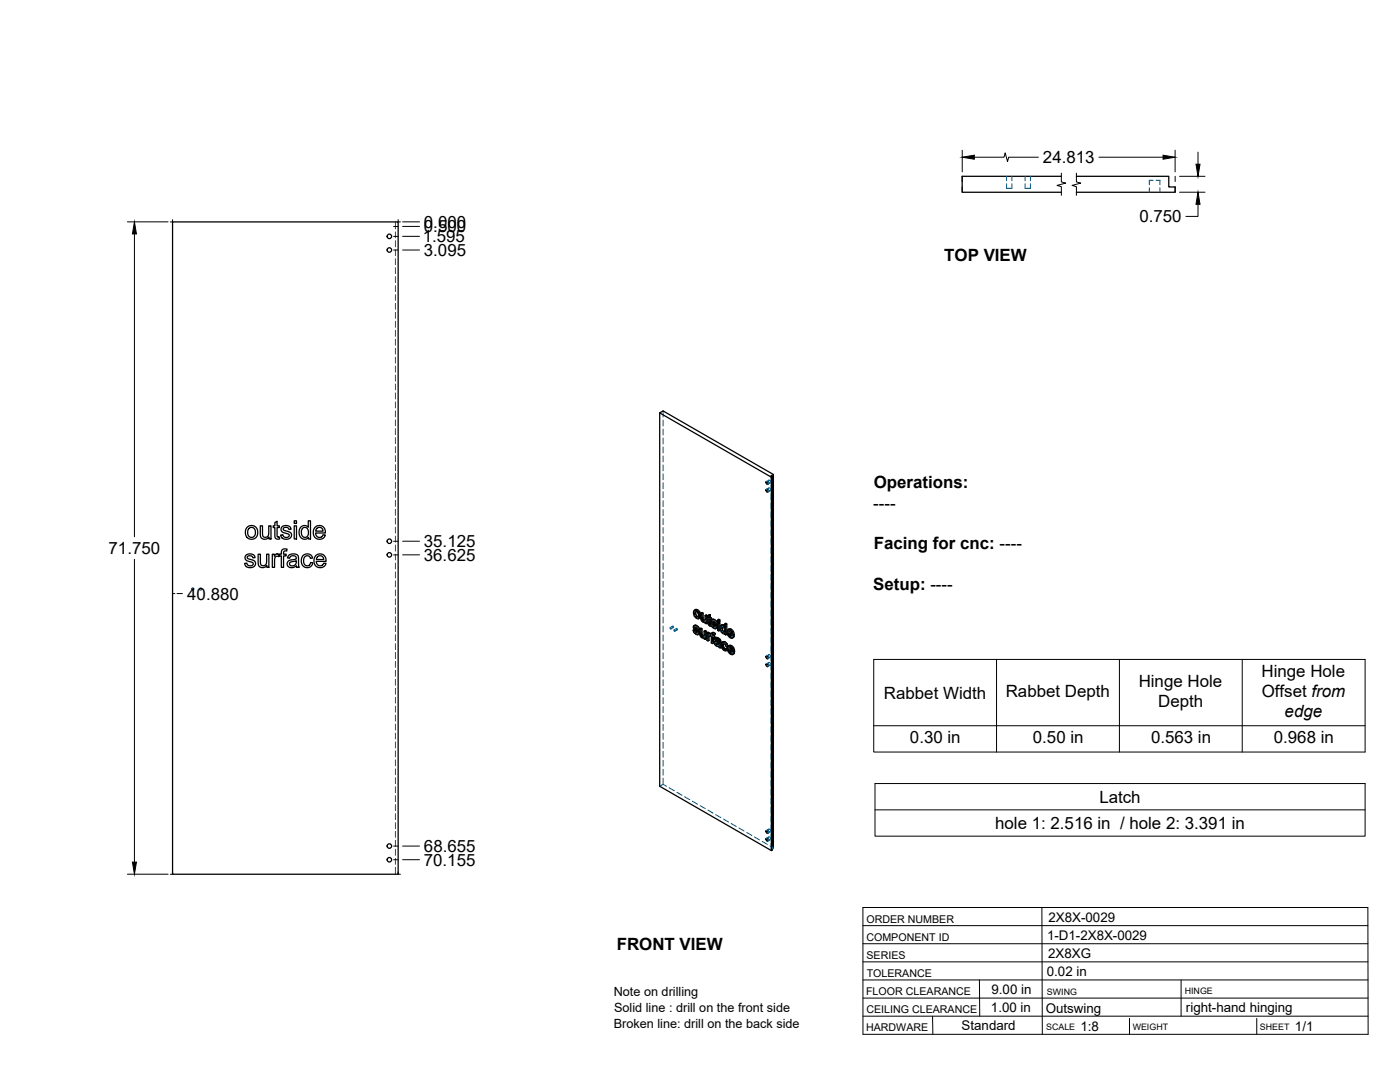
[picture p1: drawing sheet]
<svg xmlns="http://www.w3.org/2000/svg" width="559mm" height="432mm" viewBox="0 0 559 432" stroke-linecap="round" stroke-linejoin="round" font-family="sans-serif">
<!-- layer: Hidden -->
<g fill="none" stroke="#00557f" stroke-width=".4">
<path d="M401.8 73.3v1.8h2.1v-1.8M401.8 70.4v1.8M403.9 70.4v1.8M409.2 73.3v1.8h2.1v-1.8M409.2 70.4v1.8M411.3 70.4v1.8M458.7 74.9v1.8M460.2 71.9h-1.5v1.8M461.5 71.9h1.5v1.8M463 74.9v1.8M157.8 88.6v2.7M157.8 92.5v2.4"/>
<path d="M157.8 96.1v2.4M157.8 99.7v2.3M157.8 103.3v2.3M157.8 106.8v2.4M157.8 110.4v2.4M157.8 114v2.3M157.8 117.5v2.4M157.8 121.1v2.4M157.8 124.7v2.4M157.8 128.2v2.4M157.8 131.8v2.4M157.8 135.4v2.4"/>
<path d="M157.8 139v2.3M157.8 142.5v2.4M157.8 146.1v2.4M157.8 149.7v2.4M157.8 153.2v2.4M157.8 156.8v2.4M157.8 160.4v2.4M157.8 164v2.3M157.8 167.5v2.4M157.8 171.1v2.4M157.8 174.7v2.4M157.8 178.2v2.4"/>
<path d="M264.7 164v2.5M264.7 167.7v2.3M264.7 171.2v2.4M264.7 174.8v2.4M264.7 178.4v2.4M157.8 181.8v2.4M157.8 185.4v2.4M157.8 189v2.3M157.8 192.5v2.4M157.8 196.1v2.4M157.8 199.7v2.4M264.7 181.9v2.4"/>
<path d="M264.7 185.5v2.4M264.7 189.1v2.4M264.7 192.7v2.4M264.7 196.2v2.4M264.7 199.8v2.4M306.8 194.8a.53 .53 0 0 1 .7 .3 .53 .53 0 0 1-.4 .7zM306.8 191.7a.58 .58 0 0 1 .7 .3 .58 .58 0 0 1-.3 .7l-.4-.5zM306.8 194.7l-1 .6M306.8 191.6l-1 .6M307.5 195.8l-1 .6M307.5 192.7l-1 .6M307.8 189.9v2.4"/>
<path d="M307.8 193.5v2.4M307.8 197.1v2.4M157.8 203.2v2.4M157.8 206.8v2.4M157.8 210.4v2.4M157.8 214v2.3M157.8 217.5v2.4M264.7 203.4v2.4M264.7 206.9v2.4M264.7 210.5v2.4M264.7 214.1v2.4M264.7 217.7v2.3"/>
<path d="M307.8 200.7v2.4M307.8 204.2v2.4M307.8 207.8v2.4M307.8 211.4v2.4M307.8 215v2.3M307.8 218.5v2.4M157.8 221.1v2.4M157.8 224.7v2.4M157.8 228.2v2.4M157.8 231.8v2.4M157.8 235.4v2.4M157.8 239v2.3"/>
<path d="M264.7 221.2v2.4M264.7 224.8v2.4M264.7 228.4v2.4M264.7 232v2.3M264.7 235.5v2.4M264.7 239.1v2.4M307.8 222.1v2.4M307.8 225.7v2.3M307.8 229.3v2.3M307.8 232.8v2.4M307.8 236.4v2.4M307.8 240v2.3"/>
<path d="M157.8 242.5v2.4M157.8 246.1v2.4M157.8 249.7v2.4M157.8 253.3v2.3M157.8 256.8v2.4M264.7 242.7v2.3M264.7 246.3v2.3M264.7 249.8v2.4M264.7 253.4v2.4M264.7 257v2.3M268.5 249.9l-1 .6M268.8 250.4l-1 .6"/>
<path d="M270.1 250.8l-1.1 .6M270.4 251.3l-1 .6M277.1 251.2l.4 1M277.2 250l-.5 .2M277.3 249.6l-.5 .3M277.3 244.2l-.5 .3M277.3 251.3l.3 .3M277.3 250.4l-.5 .3M277.4 249.5l-.2 .6 .2 .6 1.2 1.1a.35 .35 0 0 1 .3 .5 .35 .35 0 0 1-.5 .2M277.5 252.2l.7 .7 .8 .1M277.5 252.2l-.5 .2M277.5 251.4l-.1 .1"/>
<path d="M277.6 250.9l-.5 .2M277.6 245.6l.7 .8 1.1 .2M277.6 245.6l-.5 .3M277.6 250.2h-.1M277.6 250.3l.1-.3h.3l1.2 1.1M277.7 243.2l-.4 .9 .3 1.5M277.7 250l-.5 .3M277.9 243.8l-.1 .2M277.9 243.8l.7 .1 .6 .9v1.1l-.5 .3M277.9 243.8l-.4 .2M278.2 250.1l-.5 .3M278.2 252.9l-.4 .2"/>
<path d="M278.2 251l.4 .3M278.3 252.8l.4-.3-.5 .3M278.5 243.8l-.5 .3M278.5 246.5l-.5 .3M278.6 250.5l-.5 .2M278.7 251.9l-.5 .3M278.7 250.9l-.4 .3M278.8 253l-.5 .3M278.8 252.3l-.4 .3M279 246.1l-.4 .3M279 244.4l-.4 .2M279.1 246.7l-.4 .3"/>
<path d="M279.2 245.4l-.4 .2M279.8 250.7l.2 3 .8 .6 .7-.1v.5l.4 .2M279.8 253l-.4 .3M280 253.5l-.5 .2M280.2 244.4l.2 2.8 .7 .8h.8v.4l.4 .3M280.2 246.8l-.4 .3M280.2 253.9l-.4 .3M280.4 247.2l-.5 .3M280.6 247.7l-.4 .2M280.7 254.3l-.5 .2M281.1 248l-.5 .3M281.1 254l-.2 .1"/>
<path d="M281.3 253.9l-.5 .3M281.3 254.3l-.2 .2M281.4 253.8l-.5 .2M281.5 251.6l-.1 2-.5 .4M281.5 254.7l-.4 .2M281.5 254.2l-.4 .3M281.5 247.7l-.2 .2M281.7 247.7l-.5 .2M281.8 247.5l-.5 .3M281.9 245.4l-.1 2-.4 .3M281.9 248.4l-.4 .3M281.9 248l-.4 .2 .2-.1"/>
<path d="M282.3 246.2v.4l.5-.3M282.6 252.3v3l.4 .2M282.6 255.3l-.5 .2M282.8 245.9l-.2 .1M283 253l-.5 .2M283.1 245.3v.8l-.3-.2v.4l.3 .2v2.4l.9 .7-.2-.5M283.1 253.4l-.1 .1M283.1 246.1l-.5 .3M283.1 246.5l-.5 .2M283.1 248.9l-.4 .2M283.2 252.8l-.2 .1M283.3 253.2l-.5 .3"/>
<path d="M283.3 249.2l-.4 .2M283.5 253.3l-.4 .2 .2-.3 .5 .4 .2-.3 .4 .4v2.6l.4 .3M283.5 246.7l-.4 .3M283.7 249.5l-.4 .2M284 247l-.5-.3v.5M284 253.2l-.5 .2M284 253.1h-.1M284 253.5l-.5 .2M284 253.3l-.5 .2M284 249.2l-.2 .1M284 249.6l-.1 .1M284.2 248.9l.4 .9"/>
<path d="M284.3 247.6l-.5 .2M284.4 256.3l-.5 .3M284.4 253.7l-.5 .3M284.4 247.3l-.5 .2M284.4 248.9l.3 .3M284.4 252.6l-.4 .2M284.4 248.1l-.5 .2M284.5 247.1l-.2 .7 .7 1a1.05 1.05 0 0 1 .9 1.3h-.4l.4-.2M284.5 252.4l-.1 .9-.5-.2M284.6 249.8l.7 .7 .8 .1M284.6 249.8l-.5 .2M284.6 249v.1"/>
<path d="M284.7 248.5l-.5 .3M284.7 247.8l-.1 .1M284.8 247.9v-.3l.5 .1 1 1M284.8 254l-.4 .2M284.8 247.6l-.4 .3M284.9 253l-1 .6M285.2 253l-.5 .3M285.3 247.7l-.5 .3M285.3 254.3l-.5-.3v.5M285.3 254.7l.5-.3-.2 .5 .4 .3a.86 .86 0 0 1 1 0 .86 .86 0 0 1 .3 .9l-.5-.1M285.4 248.6l.3 .3M285.4 250.4l.4-.2-.9 .5"/>
<path d="M285.4 253.2l-.5-.3-.1 .4M285.5 256.2l-.4 .2M285.6 255.8l-.5 .3M285.6 254.9l-.5 .2M285.7 248.1l-.5 .2M285.7 255.7l-.2 .6 .2 .6 .9 .8h.7l.1 .4M285.7 256.9l-.4 .3M285.8 249.6l-.5 .2M285.9 248.5l-.5 .3M285.9 250.7l-.5 .2M285.9 256.5l.3-.3a.78 .78 0 0 1 .9 .2 .78 .78 0 0 1 0 .9h-.3M286.1 256.2l-.4 .2 .3-.2"/>
<path d="M286.2 256.2l-.5 .2M286.2 254.9l-.4 .2M286.4 257.6l-.5 .2M286.7 255l-.5 .3M286.9 257.7l-.5 .3M286.9 248.3v3l.4 .3M286.9 247.1v.6l.4 .3M286.9 251.3l-.5 .3M286.9 247.7l-.5 .3M286.9 257.3l-.1 .2M287.2 255.5l-.5 .2M287.2 257.2l-.5 .4"/>
<path d="M287.3 256.5l-.4 .3M287.3 256.1l-.4 .3M287.3 256l-.4 .2M287.3 257.7l-.4 .2M287.4 258.1l.5 .3M287.4 258.1l-.4 .2M287.9 250.4l-.5 .2M288 251.2l-.5 .3M288 249.6l-.5 .3M288.2 249.3l-.3 .7 .2 1.6 .6 .7 .6 .4 .4-.2v.4l.4 .3M288.3 257.1l-.5 .3M288.4 252l-.4 .3"/>
<path d="M288.4 256.3l-.4 .3M288.5 249.9l-.1 .1M288.5 249.9l.7 .1 .5 1v.9l-.5 .3M288.5 249.8l-.4 .3 .4-.2M288.6 258.4l-.4 .3M288.6 256.1l-.3 .7 .2 1.5 .7 .8 1 .4M288.8 256.8l.6-.2 .7 1 .4 .1M289 256.6l-.5 .3M289 252.6l-.5 .2M289 249.9l-.5 .2M289.4 249.8l-.2 .1M289.5 259.3l-.5 .3"/>
<path d="M289.5 256.6l-.4 .3M289.5 252.2l-.4 .2M289.5 250.4l-.4 .3M289.7 248.8v1.4l-.5-.6M289.7 250.2l-.5 .3M289.7 252.5l-.4 .3M289.7 251.5l-.4 .2M289.7 252.9l-.4 .3M289.9 257l-.5 .3M289.9 259h-.3M289.9 259l-.4 .2M290.1 257.6l-.5 .2"/>
<path d="M290.1 258.6l-.2 .4M290.4 258.7l.2 .2-.2 .4M290.6 258.9l-.2 .1M290.7 252l-.5 .2M290.8 258.6l-.5 .2M291 251l-.3 .8 .3 1.5 .9 1 .9 .1M291 253.3l-.4 .3M291.1 252.3l-.4 .3M291.1 259.9l-.4 .2M291.1 257.6l-.3 .6 .3 1.7 .9 .9 .9 .1M291.2 252.9l-.1-.6 2 1.2M291.3 258.9l-.5 .3"/>
<path d="M291.4 259.5l-.1-.6 1.9 1.1M291.4 251.5l-.2 .2M291.4 251.5l.8 .3 .4 1-.6-.3M291.4 251.5l-.5 .2M291.5 258l-.2 .2M291.5 258l.8 .3 .4 1.1-.6-.4M291.5 258l-.4 .3M291.9 251.5l-.5 .3M291.9 254.3l-.5 .2M292 258.1l-.4 .2M292.1 253.9h.2M292.4 253.9l-.4 .2 .3-.2"/>
<path d="M292.4 252.1l-.4 .3M292.6 258.7l-.5 .3M292.6 252.8l-.5 .2M292.6 253.6l-.1 .1M292.7 254.4l-.5 .3M292.7 253.7l-.4 .2M292.7 259.4l-.4 .2M307.8 243.5v2.4M307.8 247.1v2.4M307.8 250.7v2.4M307.8 254.3v2.3M307.8 257.8v2.4"/>
<path d="M157.8 260.4v2.4M157.8 264v2.3M157.8 267.5v2.4M157.8 271.1v2.4M157.8 274.7v2.4M157.8 278.3v2.3M264.7 260.5v2.4M264.7 264.1v2.4M264.7 267.7v2.4M264.7 271.3v2.3M264.7 274.8v2.4M264.7 278.4v2.4"/>
<path d="M292 260.8l-.4 .3M292.2 260.5h.3M292.5 260.5l-.4 .2M292.7 260.2h-.1M292.8 261l-.5 .2M292.8 260.2l-.3 .3M306.8 264.4a.58 .58 0 0 1 .7 .3 .58 .58 0 0 1-.3 .8l-.4-.5zM306.8 261.3a.54 .54 0 0 1 .7 .3 .54 .54 0 0 1-.4 .7zM306.8 264.4l-1 .5M306.8 261.3l-1 .5M307.5 265.5l-1 .5M307.5 262.4l-1 .5"/>
<path d="M307.8 261.4v2.4M307.8 265v2.4M307.8 268.5v2.4M307.8 272.1v2.4M307.8 275.7v2.4M307.8 279.3v2.3M157.8 281.8v2.4M157.8 285.4v2.4M157.8 289v2.3M157.8 292.5v2.4M157.8 296.1v2.4M157.8 299.7v2.4"/>
<path d="M264.7 282v2.4M264.7 285.5v2.4M264.7 289.1v2.4M264.7 292.7v2.4M264.7 296.2v2.4M264.7 299.8v2.4M307.8 282.8v2.4M307.8 286.4v2.4M307.8 290v2.4M307.8 293.5v2.4M307.8 297.1v2.4M157.8 303.3v2.3"/>
<path d="M157.8 306.8v2.4M157.8 310.4v2.4M157.8 314v2.4M157.8 317.5v2.4M264.7 310.5v2.5l1.3 .8M264.7 303.4v2.4M264.7 307v2.4M264.7 313l-1.4 .8M267.1 314.4l2 1.2M270.2 316.2l2 1.2M273.3 318l2 1.2M276.4 319.7l2 1.2"/>
<path d="M307.8 300.7v2.4M307.8 304.3v2.3M307.8 307.8v2.4M307.8 311.4v2.4M307.8 315v2.4M307.8 318.6v2.3M157.8 321.1v2.4M157.8 324.7v2.4M157.8 328.3v2.3M157.8 331.8v2.4M157.8 335.4v2.4M157.8 339v2.4"/>
<path d="M279.5 321.5l2 1.2M282.6 323.3l2 1.2M285.6 325.1l2.1 1.2M288.7 326.9l2.1 1.2M291.8 328.7l2.1 1.1M294.9 330.4l2.1 1.2M298 332.2l2.1 1.2M301.1 334l2.1 1.2M304.2 335.8l2.1 1.2M306.8 334.1a.54 .54 0 0 1 .7 .3 .54 .54 0 0 1-.4 .7zM306.8 330.9a.53 .53 0 0 1 .7 .3 .53 .53 0 0 1-.4 .7zM306.8 334l-1 .6"/>
<path d="M306.8 330.9l-1 .6M307.3 337.6l1.4 .8M307.5 335.1l-1 .6M307.5 332l-1 .6M307.8 322.1v2.4M307.8 325.7v2.4M307.8 329.3v2.4M307.8 332.8v2.4M307.8 336.4v2.5M307.8 338.9l.5 .3M308.3 338.6l-.5 .3M157.8 342.5v2.4"/>
<path d="M157.8 346.1v2.8"/>
<circle cx="76.9" cy="235.1" r=".45"/>
<circle cx="80.1" cy="235.1" r=".45"/>
<circle cx="267.7" cy="250.7" r=".27"/>
<circle cx="268.7" cy="250.1" r=".26"/>
<circle cx="269.2" cy="251.6" r=".27"/>
<circle cx="270.3" cy="251" r=".27"/>
</g>
<!-- layer: Visible -->
<g fill="none" stroke="#000" stroke-width=".51">
<path d="M423.6 70.4h-39.6v6.3h39.6M429.6 70.4h36.9v4.2h2.6v2.1h-39.5M68.9 88.6h90v260.3h-90zM263.3 164.8v149l44.6 25.6 .4-.2v-149l-.5-.3 .9-.5M263.3 164.8l44.6 25.6v149M263.3 164.8l1.4-.8 44 25.4M305.8 195.4l.6 .1 .2 .9-.7-.2zM305.8 192.2l.6 .2 .2 .8-.7-.1zM308.3 190.2l-.4 .2M308.7 189.4v149l-.4 .2M98.7 210.3l1.2-.5a2.66 2.66 0 0 1 3 3.6 2.66 2.66 0 0 1-4.7 .5l-.2-1a2.97 2.97 0 0 1 .7-2.6zM99.3 211l.8-.5a1.97 1.97 0 0 1 1.9 2 1.97 1.97 0 0 1-1.9 1.9l-.8-.4-.4-.7v-1.4z"/>
<path d="M103.9 209.8h.9v2.9a1.32 1.32 0 0 0 1.3 1.7 1.32 1.32 0 0 0 1.2-1.7v-2.9h.9v5.3h-.8v-.8a1.88 1.88 0 0 1-2.3 .8 1.88 1.88 0 0 1-1.2-2zM109.7 208.5l.9-.5v1.8h.9v.7h-.9v3.3l.2 .5h.7l.1 .8a1.33 1.33 0 0 1-1.5-.1 1.33 1.33 0 0 1-.4-1.4v-3.1h-.6v-.7h.6zM112.5 210.3l1.2-.6a1.94 1.94 0 0 1 2.5 1.5l-.9 .1a1.13 1.13 0 0 0-1.1-.9 1.13 1.13 0 0 0-1.1 1l.3 .2a3.3 3.3 0 0 1 2.9 1.5 2.21 2.21 0 0 1-1.6 2.1 2.21 2.21 0 0 1-2.4-.9l-.3-.8 .9-.1a1.23 1.23 0 0 0 1.3 1.1 1.23 1.23 0 0 0 1.2-1.2l-.5-.3a2.68 2.68 0 0 1-2.7-1.5zM117.4 209.8h.9v5.3h-.9zM117.4 207.8h.9v1.1h-.9zM120 210.5l1.1-.7a1.88 1.88 0 0 1 1.9 .6v-2.6h.9v7.3h-.8v-.7a2.18 2.18 0 0 1-2.6 .5 2.18 2.18 0 0 1-1.1-2.4zM120.8 210.8l.6-.3a2.12 2.12 0 0 1 1.8 1.6 2.12 2.12 0 0 1-.9 2.2l-.3 .1a2.1 2.1 0 0 1-1.7-1.4 2.1 2.1 0 0 1 .5-2.2zM125.7 210.5l1.5-.8a2.44 2.44 0 0 1 2.7 3h-3.9l.2 .9a1.47 1.47 0 0 0 1.4 .9 1.47 1.47 0 0 0 1.3-1.1l1 .1-.3 .7-.5 .6-1.4 .4a2.79 2.79 0 0 1-2.6-1.7 2.79 2.79 0 0 1 .6-3zM126.5 210.9l.6-.4 1.1 .1 .7 1.4h-2.9zM98.1 221.6l1.2-.5a1.94 1.94 0 0 1 2.5 1.4l-.9 .1a1.13 1.13 0 0 0-1.1-.9 1.13 1.13 0 0 0-1.1 1l.3 .3a3.3 3.3 0 0 1 3 1.5 2.22 2.22 0 0 1-1.6 2 2.22 2.22 0 0 1-2.5-.9l-.3-.7 1-.1a1.23 1.23 0 0 0 1.3 1.1 1.23 1.23 0 0 0 1.1-1.3l-.6-.3a2.46 2.46 0 0 1-2.6-1.5zM103 221.2h.9v2.9a1.32 1.32 0 0 0 1.3 1.7 1.32 1.32 0 0 0 1.2-1.8v-2.8h.9v5.2h-.8v-.7a1.88 1.88 0 0 1-2.2 .8 1.88 1.88 0 0 1-1.3-2.1zM108.7 221.2h.8v.8a1.28 1.28 0 0 1 2-.7l.8-.1v-.6a1.5 1.5 0 0 1 .7-1.5 1.5 1.5 0 0 1 1.6 0l-.2 .8a.83 .83 0 0 0-.8 0 .83 .83 0 0 0-.4 .8v.5h1v.6h-1v4.6h-.9v-4.6h-.8v-.4l-.2 .8a1.17 1.17 0 0 0-1.4 .1 1.17 1.17 0 0 0-.3 1.4v2.7h-.9z"/>
<path d="M115.1 221.8a2.49 2.49 0 0 1 4 .4l.3 4.2h-.9l-.2-.6a1.99 1.99 0 0 1-2.2 .8 1.99 1.99 0 0 1-1.5-1.9l.1-.1a2.04 2.04 0 0 1 2-1.2h.4a.83 .83 0 0 0 1.1-.8 .83 .83 0 0 0-1.1-.8 1.2 1.2 0 0 0-1.5 1l-.9-.1zM115.7 224.5l2.6-.7a1.53 1.53 0 0 1-.8 1.8 1.53 1.53 0 0 1-1.9-.4zM120.8 221.8l1.4-.7 1.3 .1 .9 .6 .4 .9-.9 .1a1.44 1.44 0 0 0-1.9-.9 1.44 1.44 0 0 0-.8 1.9l.1 1.1a1.34 1.34 0 0 0 1.5 .9 1.34 1.34 0 0 0 1.2-1.3l.8 .1-.4 1a2.47 2.47 0 0 1-3.2 .5 2.47 2.47 0 0 1-.8-3.2zM126 221.8l1.5-.7a2.47 2.47 0 0 1 2.7 2.9h-4l.3 1a1.46 1.46 0 0 0 1.5 .8 1.46 1.46 0 0 0 1.2-1.1l.9 .1-.2 .7-.6 .6-1.3 .4a2.79 2.79 0 0 1-2.6-1.7 2.79 2.79 0 0 1 .6-3zM126.7 222.2l.8-.4 1 .1 .7 1.4h-2.9zM276.6 251.5l.7 1.3 .9 .5 .5-.1M276.9 249.8l.6-.3 .8 .2 .9 1.4-.5 .3-.1-.6M277.3 244.8l.4-.9 .9 .7 .1 1.6-.7 .2M277.3 251.3l-.7 .2 .5 .2M277.3 252.3l.5 .4 .4-.3M277.4 250.9l1 .9 .5-.2M277.4 251.5l-.3 .2 .2 .6 .4-.3"/>
<path d="M277.5 249.5l-.6 .4-.2 .5 1.5 1.8 .1 .6M277.5 250.2l-.3 .4 .5-.2M277.5 245.7l.5 .7 .5-.3M277.6 251.6l.8 .9M277.6 250.3l.6 .7M277.7 249.9l.5 .4 .5-.2M277.7 244.5l-.4 .3v.5l.2 .4 .4-.2M277.7 250.4l1 1M277.7 250.4h-.5M277.7 249.5l-.7 .2M277.8 252.7l.4 .1M277.8 244v1.2l.9 1"/>
<path d="M277.8 250.6l-.4 .3-.2-.3M278 243.6l.9 .9 .5-.2M278.1 249.7l-.8 .1M278.2 250.3l.4 .5 .4-.3M278.4 251.8l.3 .5 .5-.3M278.5 243.4l-.5 .2-.8-.1M278.6 251.3l.7 1.2-.7 .8M278.7 252.3l.1 .5 .5-.3M278.8 252.8l-.1 .4 .4-.3M278.9 244.5l.4 1.4 .4-.3M279.1 246.7a1.8 1.8 0 0 1-2.3-2l.1-.9 .8-.6 1.3 .5 .7 1.9-.2 .8-.6 .5M279.3 245.9l-.2 .8 .4-.3"/>
<path d="M279.3 250.9l.5 .3 .4-.3M279.7 244.7l.5 .2 .4-.2M279.8 251.2v2.2l.4-.2M279.8 253.4l.2 .4 .4-.2M280 253.8l.3 .3 .5-.2M280.2 244.9v2.3l.5-.3M280.2 247.2l.2 .4 .4-.3M280.3 254.1l.4 .1M280.4 247.6l.3 .3 .5-.3M280.7 247.9l.4 .1M280.9 254l-.6-.7-.1-2.4-.4-.2-.5 .2 .1 2.7 .8 .9h.9v.4l.3 .3M281.1 254.5l-.2 .1"/>
<path d="M281.4 247.7l-.7-.6-.1-2.4-.4-.3-.5 .3 .1 2.5 .8 1.1 .9-.1M281.4 252.2v3l.5-.3v-3l-.4-.3-.5 .3v2l-.3 .3 .2-.1M281.5 248.2v.5l.4 .2M281.5 248.3l-.2 .1M281.9 245.9v3l.4-.2v-3.1l-.4-.2-.5 .3v1.9l-.3 .4 .2-.1M281.9 251.9l-.5 .3-.4-.3M282.3 245.6l-.4 .3-.5-.2M282.3 246.6l.3 .1 .2 2.7 .7 .5 .4-.2M282.6 246l-.3 .2 .3 .2v-.8l.9-.3v1l.5 .3v.4l-.5 .2v-.3M283 253.5l-.4 .7 .4-.2M283 252.9l-.4-.6-.5 .2v3l.5 .3M283 252.5l-.5 .3-.4-.3"/>
<path d="M283.1 253.5l-.1 2-.4 .3v-1.6M283.1 253.5l.4 .2M283.1 253.5l-.5 .2M283.1 245.6v1l.4-.3M283.1 253l.4 .4M283.3 252.7l-.8 .5v-.4M283.3 249.3l.2 .1M283.5 249.4l.1 .5M283.5 252.8l.4 .3M283.5 252.8l-.8 .2M283.5 252.8l-.7 .2M283.5 245.3l-.9 .3"/>
<path d="M283.5 253.3v.4l.4 .3v2.6l.5 .2M283.5 253.5l-.1 .3M283.5 248.8l-.4 .2v-2l.4 .2 .3 1.9M283.6 248.9l-.5 .1M283.8 249.1l.8 1.4 .6 .4 .6-.1M283.8 249.1l-.6 .1M283.8 249.1h.1M283.8 249.3l-.3 .1M284 246.6l-.5 .3-.4-.3M284 247.4l.6-.3 .8 .3 .9 1.3-.5 .3-.1-.6M284.1 252.7l.8-.3 .6 .4-.5 .7v-.5M284.3 248h.5l1 1"/>
<path d="M284.4 253.8l.5 .3 .4-.2M284.4 248.9l-.6 .2 .4 .2M284.4 249.9l.5 .4 .4-.3M284.5 248.5l1 .9 .5-.2M284.6 249.1l-.4 .2 .1 .4 .1 .2 .5-.3M284.6 247.9l-.3 .3 .5-.3 .6 .7M284.6 247.1l-.7 .5v.6l1.6 2M284.6 252.4l-.6 .4-.1 .8-.4-.3 .4-.2M284.6 252.8l.4 .2 .5-.2M284.7 249.2l.8 .9M284.8 253.3l.5 1-.4 .2v-.4M284.8 254.5v2.1l-.4 .2v-2.6l.5 .3"/>
<path d="M284.8 247.5l.5 .4 .5-.2M284.9 247.1l-.8 .3M284.9 250.3l.4 .1M284.9 248.2l-.4 .3-.2-.3M285 253.5l-.6-.3v.6l.4-.2M285.1 252.5l-.5 .3-.4-.2M285.2 247.3l-.8 .1M285.3 256l.6-.3 .9 .3M285.3 247.9l.4 .5 .4-.2M285.4 254.7l1-.2 1.2 .9 .3 3-.5 .2-.1-.4M285.5 250.2l-.1 .2M285.5 249.4l.3 .5 .5-.3"/>
<path d="M285.6 256.5l.1-.1a.86 .86 0 0 1 1.1 1M285.6 257.1l.4 .4 .5-.3M285.7 256.4l-.2 .3M285.7 248.9l.7 1.2-.7 .8M285.8 249.9l.1 .5 .5-.3M285.8 255.7l-.7 .5 .1 .9 .9 .8h.8l.5 .7M285.9 250.4l-.1 .4 .5-.3M285.9 256.5l-.4 .2 .1 .4 .5-.2M286 256.5l.8 .8M286 255.2l-.4 .2a.8 .8 0 0 1 .9 0 .8 .8 0 0 1 .4 .8l-1.2-.3M286 255.2h.1M286 257.5l.5 .1"/>
<path d="M286.1 255.7l-.7 .2M286.2 254.4l-1 .4-.1 .3 .5 .3M286.3 254.9l.5 .4 .5-.3M286.4 248.6l.5 .2 .4-.2M286.5 257.6l.3-.1zM286.7 254.6l-.4 .3-.6-.3M286.8 255.3l.3 .4 .5-.3M286.9 247.7v.5l.4-.2v-.6l-.4-.3-.5 .3v.6l.5 .2M286.9 248.3l.4 .3v3l-.4 .2v-3M286.9 248.3l-.5 .3v3l.5 .2M287.1 255.7l.2 .4 .4-.3M287.3 256.1v2.1l.5-.3"/>
<path d="M287.3 247.4l-.4 .3-.5-.3M287.8 249.6l.7-.3 .7 .3M287.9 250.9l.3-.9 .9 .8 .1 1.4-.2 .3-.4-.1M288.1 251.9l.5 .5 .4-.2M288.2 256.3l.7-.3 .6 .2 .7 .6 .3 .9-.4 .3-.4-.9M288.3 257.6l.2 1 .4-.3M288.3 250.6l-.4 .3v.5l.2 .5 .4-.3M288.4 249.3l-.9 .7v1.5l.7 1.1 .7 .4 .4-.2v.4l.4 .2M288.4 250v1.3l.8 .9M288.5 258.6l.5 .6 .5-.3M288.5 249.7l.4 .3M288.8 257.3l-.5 .3 .4-.8 1.4 1.2"/>
<path d="M288.8 256.8l.1 1.5 .7 .7M288.9 256l-.5 .3a2.08 2.08 0 0 0 1.4 3.4M289 249.4l-1.1 .1M289 256.5l.7 .6 .5-.3M289.2 249l.5 .3 .4-.3M289.3 252.8l-.2 .1M289.5 256.2l-.5 .3-.6-.2M289.7 249.3v4.1l.4-.2v-4.2l-.4-.2-.5 .2v1.5l-.3-.5 .3-.1M289.7 258.8l-.2 .4h-.5M290.4 259l-.6 .7 .6-.4M290.4 258.7l-.7 .1 .4 .3M290.9 253.5l.6 .6 .4-.3"/>
<path d="M291.1 251.9l-.4 .3 1.4 .8-.7-1.2-.5-.1-.2 .5M291.2 251.7l-.1 .2 .9 .6M291.2 252.9l.9 1M291.3 258.5l-.5 .3 1.5 .8-.6-1.2-.6-.1-.3 .5M291.3 258.2v.3l.8 .5M291.4 253.3l-.5 .2-.2-.9 1.9 1.1M291.4 259.5l.8 1M291.4 251.4l.9 .8 .4-.2M291.5 254.1l.4 .1M291.5 259.8l-.5 .3-.2-.9 2 1.1M291.6 257.9l.8 .9 .5-.2M291.9 251.1l-1.3 .2"/>
<path d="M292 257.7l-1.3 .1M292.1 253.9l.5 .3 .5-.3M292.1 253.9l-.1 .2M292.3 252.2l.3 1.4 .5-.3M292.4 258.8l.4 1.4 .4-.3M292.5 253.7l-.4 .2M292.6 253.6l.5-.1-.1-.6-.7-1.5-.9-.5-.8 .4-.4 1.1 .4 1.3 1.1 1h.6l.3-.5M292.7 253.7l.3 .4-.7 .5M291 260.1l.6 .5 .4-.2M291.6 260.6l.4 .2M292.3 260.4l.4 .4 .5-.3M292.3 260.4l-.2 .3"/>
<path d="M292.6 260.2l-.3 .2M292.8 260.2l.4-.2v-.5l-.7-1.5-1-.5-.8 .3-.4 1 .4 1.3 1.2 1.1h.6l.2-.4M292.8 260.2l.3 .4-.7 .6M305.8 265l.6 .2 .2 .8-.7-.2zM305.8 261.9l.6 .1 .2 .9-.7-.2zM305.8 334.6l.6 .2 .2 .8-.7-.2zM305.8 331.5l.6 .2 .2 .8-.7-.2z"/>
<circle cx="155.4" cy="99.8" r=".9"/>
<circle cx="155.4" cy="94.3" r=".9"/>
<circle cx="155.4" cy="216" r=".9"/>
<circle cx="155.4" cy="221.4" r=".9"/>
<circle cx="155.4" cy="337.6" r=".9"/>
<circle cx="155.4" cy="343.1" r=".9"/>
</g>
<!-- layer: Reference -->
<g fill="none" stroke="#000" stroke-width=".4">
<path d="M384 70.4v2.1M384 74.6v2.1M469.1 70.4v2.1M469.1 74.6v2.1M68.9 87.7v.9h-.9M157.1 94.3h1.8M157.1 99.8h1.8M157.1 90.4h1.8M158.9 87.7v.9h.9M157.1 216h1.8M68.9 236.9h.9M157.1 221.4h1.8"/>
<path d="M157.1 337.7h1.8M68.9 348v.9h-.9M157.1 343.1h1.8M158.9 348v.9h.9"/>
</g>
<!-- layer: Hidden Narrow -->
<path d="M278.2 251.5l-.4 .3M279.8 252.5l-.5 .3M280.2 246.3l-.5 .2M281.5 253.2l-.5 .3M281.9 247l-.5 .3M283.1 248.2l-.5 .3M284.4 253l-.5 .3M284.8 253.3h.1M285.3 249.1l-.4 .3M286.6 256.3l-.5 .2M287.3 256.7l-.4 .3" fill="none" stroke="#000" stroke-width=".4"/>
<!-- layer: Visible Narrow -->
<path d="M278.2 251l-.4 .2M280.2 252.6l-.4 .3M280.6 246.4l-.4 .2M283.5 248.5l-.4 .3M284.8 253.3l-.4 .2M285.3 248.6l-.4 .2M286.5 255.8l-.4 .3M287.8 256.3l-.5 .3M287.8 257l-.5 .3" fill="none" stroke="#000" stroke-width=".4"/>
<!-- layer: Titleblock -->
<g fill="none" stroke="#000" stroke-width=".4">
<path d="M344.4 362.2h201.6l.1 50.6h-201.7zM344.4 376.6h201.6M344.4 369.4h201.6M415.9 362.2l.1 50.6M344.4 383.9h201.6M344.4 398.3h201.6M344.4 391.1h201.6M390.9 391.1l.2 14.4M471.4 391.1v14.4M344.4 405.5h201.7M372.2 405.5l.1 7.3M450.8 406.4v6.4"/>
<path d="M501.6 406.4v6.4"/>
</g>
<!-- layer: FD_Dimensions -->
<g fill="none" stroke="#000" stroke-width=".4">
<path d="M384.1 59.9v8.7M469 59.9v8.7M388.9 62.7h11.8l.5-1.7 .9 3.5 .5-1.8h11.9M438.6 62.7h25.6M470.8 70.4h10.2M470.8 76.7h10.2M478.2 60.7v4.8M50.9 88.5h16.2M53.7 93.4v120.8M160.7 88.5h6.7M160.7 94.3h6.7M160.7 99.8h6.7"/>
<path d="M160.7 90.4h6.7M478.2 81.5v4.9h-4.8M160.7 216h6.7M53.7 223.2v120.8M70.7 236.9h2.1M160.7 221.4h6.7M160.7 337.7h6.7M50.9 348.9h16.2M160.7 343.1h6.7"/>
</g>
<path d="M384.1 62.7l4.8-.8v1.6zM464.2 61.9l4.8 .8-4.8 .8zM477.4 65.5h1.6l-.8 4.9zM53.7 88.5l.8 4.9h-1.6zM478.2 76.7l.8 4.8h-1.6zM52.9 344h1.6l-.8 4.9z" fill="#000" stroke="#000" stroke-width=".4"/>
<!-- layer: Break Lines -->
<path d="M423.6 69.1v3.5l1.8 .5-3.5 .9 1.7 .5v3.5M429.6 69.1v3.5l1.8 .5-3.5 .9 1.7 .5v3.5" fill="none" stroke="#000" stroke-width=".4"/>
<!-- layer: Custom Tables -->
<path d="M348.7 263.2h196.2v36.9h-196.2zM397.8 263.2v36.9M446.8 263.2v36.9M495.8 263.2v36.9M348.7 289.6h196.2M349.2 312.7h195.7v21h-195.7zM349.2 323.2h195.7" fill="none" stroke="#000" stroke-width=".4"/>
<g font-size="6.7">
<text x="416.3" y="65.1">24.813</text>
<text x="454.8" y="88.7">0.750</text>
<text x="169.2" y="90.9">0.000</text>
<text x="169.2" y="92.7">0.500</text>
<text x="168.7" y="96.7">1.595</text>
<text x="169.2" y="102.1">3.095</text>
<text x="376.9" y="104.1">TOP VIEW</text>
<text x="348.7" y="194.9">Operations:</text>
<text x="348.5" y="203">----</text>
<text x="43.3" y="221.1">71.750</text>
<text x="169.2" y="218.4">35.125</text>
<text x="348.7" y="219.2">Facing for cnc: ----</text>
<text x="169.2" y="223.8">36.625</text>
<text x="74.7" y="239.2">40.880</text>
<text x="348.5" y="235.3">Setup: ----</text>
<text x="454.5" y="274.1">Hinge Hole</text>
<text x="503.6" y="270">Hinge Hole</text>
<text x="352.8" y="278.8">Rabbet Width</text>
<text x="401.4" y="278.2">Rabbet Depth</text>
<text x="503.6" y="278.2">Offset from</text>
<text x="462.3" y="282.2">Depth</text>
<text x="512.8" y="286.2">edge</text>
<text x="363.2" y="296.5">0.30 in</text>
<text x="412.3" y="296.5">0.50 in</text>
<text x="459.4" y="296.5">0.563 in</text>
<text x="508.4" y="296.5">0.968 in</text>
<text x="438.8" y="320.3">Latch</text>
<text x="397.2" y="330.9">hole 1: 2.516 in / hole 2: 3.391 in</text>
<text x="169.2" y="340">68.655</text>
<text x="169.2" y="345.5">70.155</text>
<text x="246.2" y="379.1">FRONT VIEW</text>
</g>
<g font-size="5.3">
<text x="418.5" y="367.9">2X8X-0029</text>
<text x="417.9" y="375">1-D1-2X8X-0029</text>
<text x="418.4" y="382.3">2X8XG</text>
<text x="417.8" y="389.5">0.02 in</text>
<text x="395.8" y="396.8">9.00 in</text>
<text x="395.5" y="403.7">1.00 in</text>
<text x="417.4" y="404.1">Outswing</text>
<text x="473.4" y="403.8">right-hand hinging</text>
<text x="383.8" y="411">Standard</text>
<text x="431.3" y="411.5">1:8</text>
<text x="516.9" y="411.5">1/1</text>
</g>
<g font-size="5.1">
<text x="245" y="397.3">Note on drilling</text>
<text x="245.1" y="403.8">Solid line : drill on the front side</text>
<text x="245" y="410.3">Broken line: drill on the back side</text>
</g>
<g font-size="4.3">
<text x="345.8" y="368.4">ORDER NUMBER</text>
<text x="345.8" y="375.5">COMPONENT ID</text>
<text x="345.8" y="382.7">SERIES</text>
<text x="345.9" y="389.9">TOLERANCE</text>
<text x="345.7" y="397.2">FLOOR CLEARANCE</text>
<text x="345.8" y="404.4">CEILING CLEARANCE</text>
<text x="345.7" y="411.6">HARDWARE</text>
</g>
<g font-size="3.5">
<text x="417.9" y="397">SWING</text>
<text x="472.9" y="396.7">HINGE</text>
<text x="417.5" y="410.9">SCALE</text>
<text x="452.1" y="410.9">WEIGHT</text>
<text x="502.9" y="410.9">SHEET</text>
</g>
</svg>
